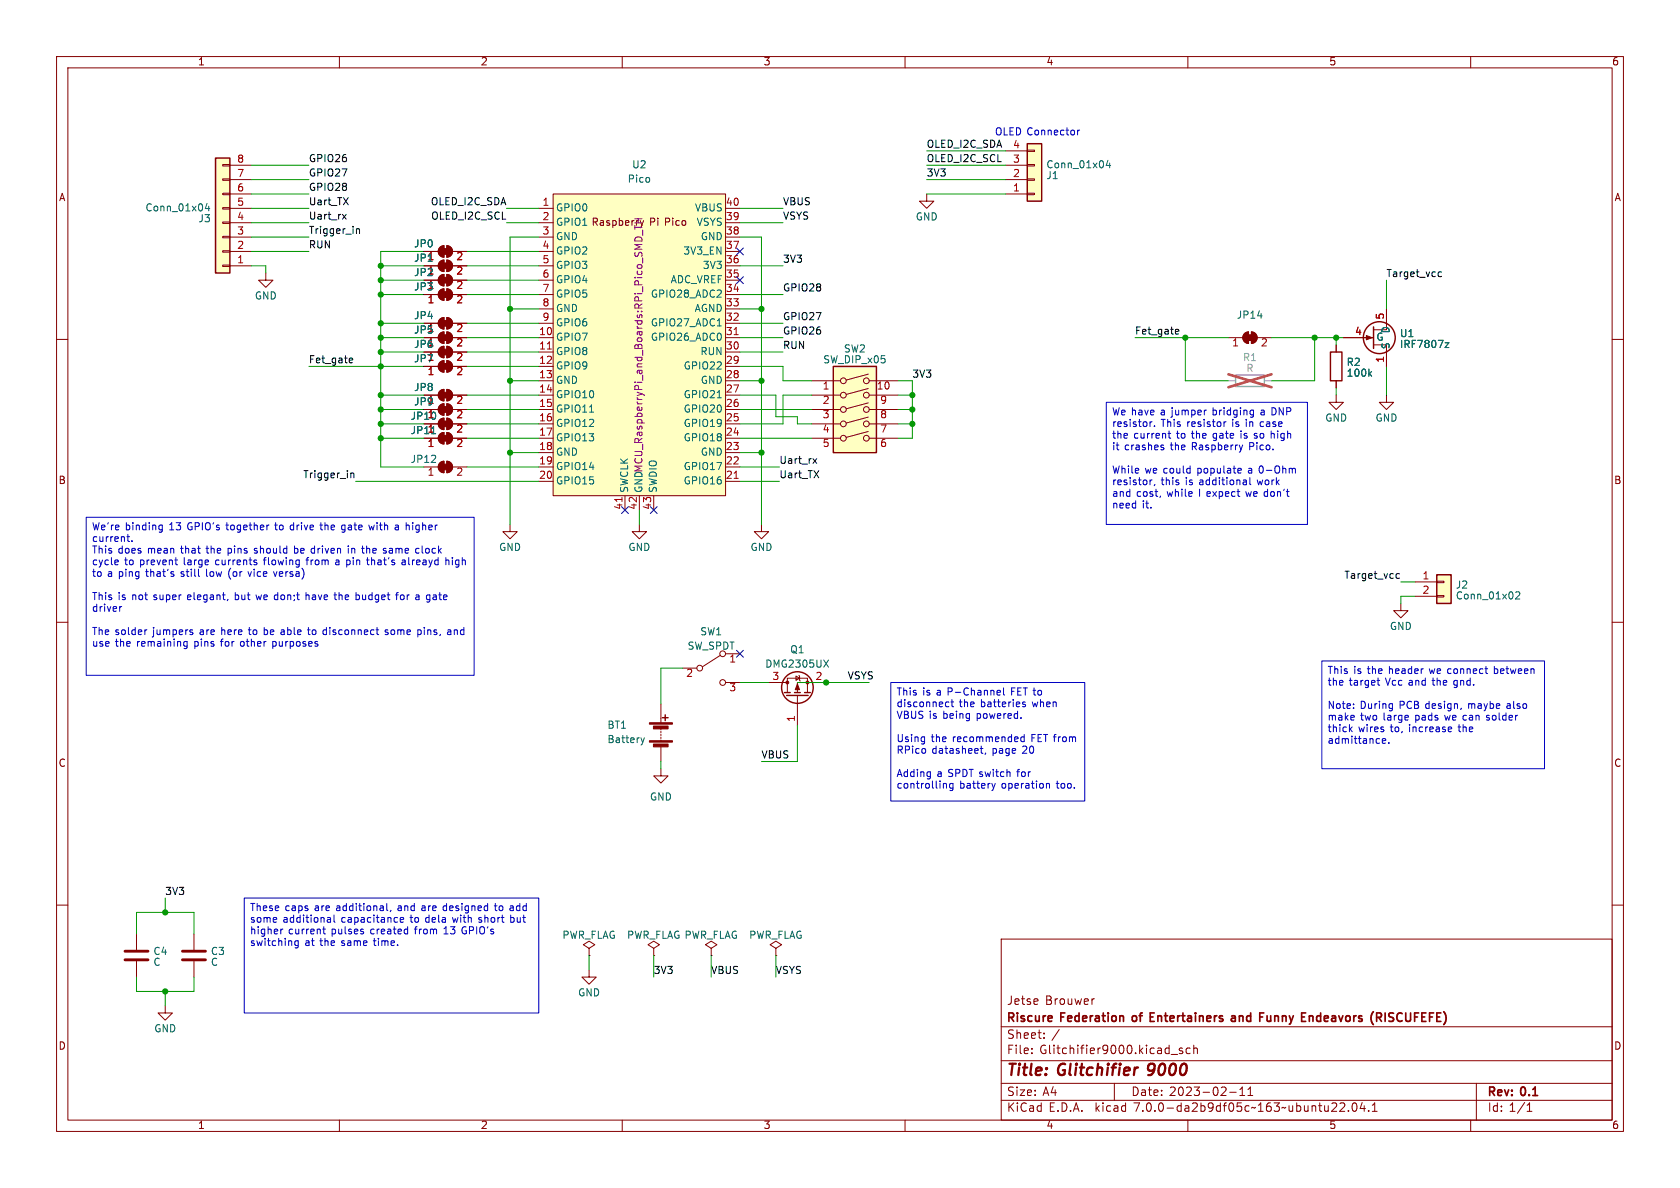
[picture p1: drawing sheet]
<svg xmlns="http://www.w3.org/2000/svg" width="297mm" height="210mm" viewBox="0 0 297 210" stroke-linecap="round" stroke-linejoin="round" font-family="sans-serif">
<g fill="none" stroke="#840000" stroke-width=".18">
<path d="M10 10h277v190h-277zM12 12h273v186h-273zM60 10v2M110 10v2M160 10v2M210 10v2M260 10v2M39.4 29.1h1.2v.2h-1.2zM39.4 31.6h1.2v.3h-1.2zM39.4 34.2h1.2v.2h-1.2zM39.4 36.7h1.2v.3h-1.2zM39.4 39.2h1.2v.3h-1.2z"/>
<path d="M40.6 39.4h3.8M40.6 36.8h3.8M40.6 34.3h3.8M40.6 31.8h3.8M40.6 29.2h3.8M95.2 39.4h2.6M95.2 36.8h2.6M97.8 34.3h30.5v53.3h-30.5zM113.2 39l.3 .8M113.5 39.8l-.3 .5M113.8 39l-.3 .8M128.3 39.4h2.5"/>
<path d="M128.3 36.8h2.5M163.8 34.3v1.3h1.3l-1.3 1.2-1.2-1.2h1.2M177.8 34.3h3.8M177.8 31.8h3.8M177.8 29.2h3.8M177.8 26.7h3.8M181.6 26.5h1.3v.3h-1.3zM181.6 29.1h1.3v.2h-1.3zM181.6 31.6h1.3v.3h-1.3zM181.6 34.2h1.3v.2h-1.3zM10 60h2M39.4 41.8h1.2v.2h-1.2z"/>
<path d="M39.4 44.3h1.2v.3h-1.2zM39.4 46.9h1.2v.2h-1.2zM40.6 47h3.8M40.6 44.5h3.8M40.6 41.9h3.8M47 48.3v1.2h1.3l-1.3 1.3-1.3-1.3h1.3M74.9 49.5h2.6M74.9 57.2h2.6M74.9 59.7h2.6M74.9 47h2.6M74.9 44.5h2.6M74.9 52.1h2.6"/>
<path d="M77.8 48.8l.7-.3v2a1.02 1.02 0 0 1-1-.6 1.02 1.02 0 0 1 .3-1.1zM77.8 56.4l.7-.3v2.1a1.02 1.02 0 0 1-1-.7 1.02 1.02 0 0 1 .3-1.1zM77.8 58.9l.7-.2v2a1.02 1.02 0 0 1-1-.6 1.02 1.02 0 0 1 .3-1.2zM77.8 43.7l.7-.3v2.1a1.02 1.02 0 0 1-1-.7 1.02 1.02 0 0 1 .3-1.1zM77.8 46.2l.7-.2v2a1.02 1.02 0 0 1-1-.6 1.02 1.02 0 0 1 .3-1.2zM77.8 51.3l.7-.2v2a1.02 1.02 0 0 1-1-.7 1.02 1.02 0 0 1 .3-1.1zM79 48.5a1.02 1.02 0 0 1 1 1 1.02 1.02 0 0 1-1 1zM79 56.1a1.02 1.02 0 0 1 1 1.1 1.02 1.02 0 0 1-1 1zM79 58.7a1.02 1.02 0 0 1 1 1 1.02 1.02 0 0 1-1 1zM79 43.4a1.02 1.02 0 0 1 1 1.1 1.02 1.02 0 0 1-1 1zM79 46a1.02 1.02 0 0 1 1 1 1.02 1.02 0 0 1-1 1zM79 51.1a1.02 1.02 0 0 1 1 1 1.02 1.02 0 0 1-1 1z"/>
<path d="M80 49.5h2.5M80 57.2h2.5M80 59.7h2.5M80 47h2.5M80 44.5h2.5M80 52.1h2.5M95.2 49.5h2.6M95.2 57.2h2.6M95.2 59.7h2.6M95.2 47h2.6M95.2 44.5h2.6M95.2 41.9h2.6"/>
<path d="M95.2 52.1h2.6M95.2 54.6h2.6M128.3 49.5h2.5M128.3 57.2h2.5M128.3 59.7h2.5M128.3 47h2.5M128.3 44.5h2.5M128.3 41.9h2.5M128.3 52.1h2.5M128.3 54.6h2.5M217.2 59.7h2.5M220 58.9l.7-.2v2a1.02 1.02 0 0 1-.9-.6 1.02 1.02 0 0 1 .2-1.2z"/>
<path d="M221.2 58.7a1.02 1.02 0 0 1 1 1 1.02 1.02 0 0 1-1 1zM222.2 59.7h2.6M237.5 59.7h5.3M245.1 54.6v3.7h-2.3M285 60h2M74.9 62.2h2.6M74.9 64.8h2.6M74.9 72.4h2.6M74.9 69.9h2.6M74.9 74.9h2.6M74.9 77.5h2.6M77.8 61.5l.7-.3v2a1.02 1.02 0 0 1-1-.6 1.02 1.02 0 0 1 .3-1.1z"/>
<path d="M77.8 64l.7-.2v2a1.02 1.02 0 0 1-1-.7 1.02 1.02 0 0 1 .3-1.1zM77.8 71.6l.7-.2v2a1.02 1.02 0 0 1-1-.6 1.02 1.02 0 0 1 .3-1.2zM77.8 76.7l.7-.2v2a1.02 1.02 0 0 1-1-.7 1.02 1.02 0 0 1 .3-1.1zM77.8 69.1l.7-.3v2.1a1.02 1.02 0 0 1-1-.7 1.02 1.02 0 0 1 .3-1.1zM77.8 74.2l.7-.3v2a1.02 1.02 0 0 1-1-.6 1.02 1.02 0 0 1 .3-1.1zM79 61.2a1.02 1.02 0 0 1 1 1 1.02 1.02 0 0 1-1 1zM79 63.8a1.02 1.02 0 0 1 1 1 1.02 1.02 0 0 1-1 1zM79 71.4a1.02 1.02 0 0 1 1 1 1.02 1.02 0 0 1-1 1zM79 76.5a1.02 1.02 0 0 1 1 1 1.02 1.02 0 0 1-1 1zM79 68.8a1.02 1.02 0 0 1 1 1.1 1.02 1.02 0 0 1-1 1zM79 73.9a1.02 1.02 0 0 1 1 1 1.02 1.02 0 0 1-1 1zM80 62.2h2.5"/>
<path d="M80 64.8h2.5M80 72.4h2.5M80 69.9h2.5M80 74.9h2.5M80 77.5h2.5M95.2 62.2h2.6M95.2 64.8h2.6M95.2 72.4h2.6M95.2 67.3h2.6M95.2 69.9h2.6M95.2 74.9h2.6M95.2 77.5h2.6"/>
<path d="M128.3 62.2h2.5M128.3 64.8h2.5M128.3 72.4h2.5M128.3 67.3h2.5M128.3 69.9h2.5M128.3 74.9h2.5M128.3 77.5h2.5M143.5 72.4h5.1M143.5 67.3h5.1M143.5 69.9h5.1M143.5 74.9h5.1M143.5 77.5h5.1"/>
<path d="M153.5 76.3l-3.9 1M153.5 73.7l-3.9 1.1M153.5 71.2l-3.9 1.1M153.5 68.7l-3.9 1M153.5 66.1l-3.9 1.1M153.7 72.4h5M153.7 67.3h5M153.7 69.9h5M153.7 74.9h5M153.7 77.5h5M236.2 69.9v1.2h1.3l-1.3 1.3-1.3-1.3h1.3M236.2 61v1.2"/>
<path d="M236.2 67.3v1.3M242.8 61h2.3v3.8M245.1 69.9v1.2h1.3l-1.3 1.3-1.3-1.3h1.3M74.9 82.6h2.6M77.8 81.8l.7-.3v2.1a1.02 1.02 0 0 1-1-.7 1.02 1.02 0 0 1 .3-1.1zM79 81.5a1.02 1.02 0 0 1 1 1.1 1.02 1.02 0 0 1-1 1zM80 82.6h2.5M90.2 92.7v1.3h1.2l-1.2 1.3-1.3-1.3h1.3M95.2 80h2.6M95.2 82.6h2.6M95.2 85.1h2.6M110.5 87.6v2.6"/>
<path d="M113 92.7v1.3h1.3l-1.3 1.3-1.2-1.3h1.2M113 87.6v2.6M115.6 87.6v2.6M128.3 80h2.5M128.3 82.6h2.5M128.3 85.1h2.5M134.6 92.7v1.3h1.3l-1.3 1.3-1.3-1.3h1.3M10 110h2M120.6 118.1h2.6M127.4 115.8l-3.2 2.1M128.3 115.6h2.5M140.7 119.5l.7 .4-.7 .4z"/>
<path d="M141.2 119.4l.2 .1v.8l.1 .1M247.6 106.7v1.3h1.3l-1.3 1.2-1.2-1.2h1.2M250.2 102.9h3.8M250.2 105.4h3.8M254 105.3h1.3v.2h-1.3zM254 102.7h1.3v.3h-1.3zM285 110h2M116.8 135.9v1.3h1.3l-1.3 1.2-1.2-1.2h1.2M116.8 124.5v3.3M116.8 128.8v.2M116.8 129.3v.2M116.8 129.8v.2"/>
<path d="M116.8 130.3v.3M116.8 130.8v.3M116.8 132.1v2.5M128.3 120.7h2.5M135.9 120.7h3.3M139.2 122.4v-2.5h3.5v2.5M141 122.9v5.4M146 120.7h-5v1.7M10 160h2M285 160h2M24.1 165.1v2.8M24.1 169.9v2.8"/>
<path d="M29.2 177.8v1.3h1.3l-1.3 1.2-1.3-1.2h1.3M34.3 165.1v2.8M34.3 169.9v2.8M104.1 171.5v1.2h1.3l-1.3 1.3-1.2-1.3h1.2M104.1 167.6l1.1-.6-1.1-.6-1 .6 1 .6v1.3M104.1 168.9h.1M115.6 167.6l1-.6-1-.6-1 .6 1 .6v1.3M115.6 168.9h.1M125.7 167.6l1-.6-1-.6-1 .6 1 .6v1.3M125.7 168.9h.1M137.2 167.6l1-.6-1-.6-1.1 .6 1.1 .6v1.3M137.2 168.9h.1"/>
<path d="M177 166h108v32h-108zM193.5 176.6h-.3M60 198v2M110 198v2M160 198v2M177 194.5h108M177 191.5h108M177 187.5h108M177 181.5h108M182.4 186.1v.2M182.4 185.3v.2M184.6 183.4v.2"/>
<path d="M184.6 182.6v.2M197 191.5v3M207 186.4h1.2M209 185.3h-.3l-.2 .2v.2l.5 .1v.4h-.5M210 198v2M210.4 185.3h-.4l-.3 .2v.5l.1 .2h.6M211 185.4l.3-.1h.3l.1 1M211 184.8v1.5M217.4 193.1h1.1M219.2 193.7h.8M219.2 192.6l.4-.4v1.5M220.6 193.7h.9"/>
<path d="M220.6 192.6l.4-.4v1.5M236.9 195.1l.6-.1 .2 .1v.3l-.9 1.1h.9M238.4 196.3v.2M239.2 195h.2a.81 .81 0 0 1 .6 .6 .81 .81 0 0 1-.3 .8l-.2 .1a.81 .81 0 0 1-.6-.7 .81 .81 0 0 1 .3-.8zM240.8 194.9l-.3 1.1h.9M241.2 195.5v1M242 196.3v.2M242.6 196.5h.9M242.6 195.4l.4-.4v1.5M260 198v2M261 191.5v6.5M270 196.5h.8"/>
<path d="M270 195.4l.4-.4v1.5"/>
<circle cx="149.1" cy="69.9" r=".51"/>
<circle cx="149.1" cy="72.4" r=".51"/>
<circle cx="149.1" cy="67.3" r=".51"/>
<circle cx="149.1" cy="77.5" r=".51"/>
<circle cx="149.1" cy="74.9" r=".51"/>
<circle cx="153.2" cy="77.5" r=".51"/>
<circle cx="153.2" cy="72.4" r=".51"/>
<circle cx="153.2" cy="74.9" r=".51"/>
<circle cx="153.2" cy="69.9" r=".51"/>
<circle cx="153.2" cy="67.3" r=".51"/>
<circle cx="123.7" cy="118.1" r=".51"/>
<circle cx="127.8" cy="115.6" r=".51"/>
<circle cx="127.8" cy="120.7" r=".51"/>
</g>
<path d="M203.3 179.8h.5M203.3 179.1h.8M217.7 179.6h.6l.1 1M218.4 179.9l-.5 .1a.29 .29 0 0 0-.2 .3 .29 .29 0 0 0 .2 .3l.5-.1M224 179.6l.1 .9M231.9 179.6h-.4M242.8 178.8l-.1 .1M243.4 179.1h.5l.3 .2-.1 .5h-.7M243.7 179.8l.5 .8M255.2 178.8l.1 .1M203.3 180.6h.8" fill="none" stroke="#840000" stroke-width=".3"/>
<g fill="#840000" stroke="#840000" stroke-width=".18">
<path d="M78.2 49h1v1h-1z"/>
<path d="M77.8 48.8l.7-.3v2a1.02 1.02 0 0 1-1-.6 1.02 1.02 0 0 1 .3-1.1z"/>
<path d="M79 48.5a1.02 1.02 0 0 1 1 1 1.02 1.02 0 0 1-1 1z"/>
<path d="M78.2 56.6h1v1.1h-1z"/>
<path d="M77.8 56.4l.7-.3v2.1a1.02 1.02 0 0 1-1-.7 1.02 1.02 0 0 1 .3-1.1z"/>
<path d="M79 56.1a1.02 1.02 0 0 1 1 1.1 1.02 1.02 0 0 1-1 1z"/>
<path d="M78.2 59.2h1v1h-1z"/>
<path d="M77.8 58.9l.7-.2v2a1.02 1.02 0 0 1-1-.6 1.02 1.02 0 0 1 .3-1.2z"/>
<path d="M79 58.7a1.02 1.02 0 0 1 1 1 1.02 1.02 0 0 1-1 1z"/>
<path d="M141 120.9l.4 1h-.8z"/>
<path d="M78.2 61.7h1v1h-1z"/>
<path d="M77.8 61.5l.7-.3v2a1.02 1.02 0 0 1-1-.6 1.02 1.02 0 0 1 .3-1.1z"/>
<path d="M79 61.2a1.02 1.02 0 0 1 1 1 1.02 1.02 0 0 1-1 1z"/>
<path d="M78.2 64.3h1v1h-1z"/>
<path d="M77.8 64l.7-.2v2a1.02 1.02 0 0 1-1-.7 1.02 1.02 0 0 1 .3-1.1z"/>
<path d="M79 63.8a1.02 1.02 0 0 1 1 1 1.02 1.02 0 0 1-1 1z"/>
<path d="M78.2 43.9h1v1.1h-1z"/>
<path d="M77.8 43.7l.7-.3v2.1a1.02 1.02 0 0 1-1-.7 1.02 1.02 0 0 1 .3-1.1z"/>
<path d="M79 43.4a1.02 1.02 0 0 1 1 1.1 1.02 1.02 0 0 1-1 1z"/>
<path d="M78.2 46.5h1v1h-1z"/>
<path d="M77.8 46.2l.7-.2v2a1.02 1.02 0 0 1-1-.6 1.02 1.02 0 0 1 .3-1.2z"/>
<path d="M79 46a1.02 1.02 0 0 1 1 1 1.02 1.02 0 0 1-1 1z"/>
<path d="M78.2 71.9h1v1h-1z"/>
<path d="M77.8 71.6l.7-.2v2a1.02 1.02 0 0 1-1-.6 1.02 1.02 0 0 1 .3-1.2z"/>
<path d="M79 71.4a1.02 1.02 0 0 1 1 1 1.02 1.02 0 0 1-1 1z"/>
<path d="M78.2 51.6h1v1h-1z"/>
<path d="M77.8 51.3l.7-.2v2a1.02 1.02 0 0 1-1-.7 1.02 1.02 0 0 1 .3-1.1z"/>
<path d="M79 51.1a1.02 1.02 0 0 1 1 1 1.02 1.02 0 0 1-1 1z"/>
<path d="M220.5 59.2h1v1h-1z"/>
<path d="M220 58.9l.7-.2v2a1.02 1.02 0 0 1-.9-.6 1.02 1.02 0 0 1 .2-1.2z"/>
<path d="M221.2 58.7a1.02 1.02 0 0 1 1 1 1.02 1.02 0 0 1-1 1z"/>
<path d="M241.6 59.3l1 .4-1 .4z"/>
<path d="M78.2 77h1v1h-1z"/>
<path d="M77.8 76.7l.7-.2v2a1.02 1.02 0 0 1-1-.7 1.02 1.02 0 0 1 .3-1.1z"/>
<path d="M79 76.5a1.02 1.02 0 0 1 1 1 1.02 1.02 0 0 1-1 1z"/>
<path d="M114.8 130.9h4.1v.3h-4.1z"/>
<path d="M114.8 127.8h4.1v.2h-4.1z"/>
<path d="M115.5 131.5h2.6v.5h-2.6z"/>
<path d="M115.5 128.3h2.6v.6h-2.6z"/>
<path d="M78.2 69.3h1v1.1h-1z"/>
<path d="M77.8 69.1l.7-.3v2.1a1.02 1.02 0 0 1-1-.7 1.02 1.02 0 0 1 .3-1.1z"/>
<path d="M79 68.8a1.02 1.02 0 0 1 1 1.1 1.02 1.02 0 0 1-1 1z"/>
<path d="M78.2 74.4h1v1h-1z"/>
<path d="M77.8 74.2l.7-.3v2a1.02 1.02 0 0 1-1-.6 1.02 1.02 0 0 1 .3-1.1z"/>
<path d="M79 73.9a1.02 1.02 0 0 1 1 1 1.02 1.02 0 0 1-1 1z"/>
<path d="M78.2 82h1v1.1h-1z"/>
<path d="M77.8 81.8l.7-.3v2.1a1.02 1.02 0 0 1-1-.7 1.02 1.02 0 0 1 .3-1.1z"/>
<path d="M79 81.5a1.02 1.02 0 0 1 1 1.1 1.02 1.02 0 0 1-1 1z"/>
<circle cx="142.7" cy="120.6" r=".25"/>
<circle cx="139.2" cy="120.6" r=".25"/>
</g>
<path d="M22.1 169.7h4.1M22.1 168.1h4.1M32.3 169.7h4M32.3 168.1h4" fill="none" stroke="#840000" stroke-width=".51"/>
<g fill="#ffffc2" stroke="#ffffc2" stroke-width=".18">
<path d="M38.1 27.9h2.5v20.4h-2.5z"/>
<path d="M254 101.6h2.5v5.1h-2.5z"/>
<path d="M147.3 64.8h7.6v15.2h-7.6z"/>
<path d="M97.8 34.3h30.5v53.3h-30.5z"/>
<path d="M181.6 25.4h2.5v10.2h-2.5z"/>
</g>
<g fill="none" stroke="#840000" stroke-width=".25">
<path d="M38.1 27.9h2.5v20.4h-2.5zM181.6 25.4h2.5v10.2h-2.5zM242.8 57.8v3.8M147.3 64.8h7.6v15.2h-7.6zM235.2 62.2h2v5.1h-2zM254 101.6h2.5v5.1h-2.5zM117.1 126.9h1M117.6 126.4v1M138.7 122.4h1M139.1 122.9h3.8M140.5 122.4h1M142.2 122.4h1.1"/>
<circle cx="243.8" cy="59.7" r="2.82"/>
<circle cx="141" cy="121.5" r="2.79"/>
</g>
<g fill="none" stroke="#006464" stroke-width=".18">
<path d="M36.6 36l-.3 .9h.8M36.9 36.4v.9M195.9 28.3l-.3 .9h.8M196.2 28.8v.9M126.8 57.6h.7M76.3 76.7h.7M126.8 70.3h.7M242.1 66l.4 .5M242.5 65.7l-.5 .5M255.5 60.6h.6l-.6 .8h.6M145.6 116.7l.9 1.2M146.5 116.7l-.9 1.2"/>
<path d="M268 104.7l.4-.1 .3 .4-.8 .9h.8M113.3 130.4l.3 .9M113.6 131.3l-.1 .3M113.9 130.4l-.3 .9"/>
</g>
<path d="M218.4 66.3h5.1v2h-5.1z" fill="none" stroke="#a1a1a1" stroke-width=".25"/>
<path d="M217.2 67.3h1.2M223.5 67.3h1.3" fill="none" stroke="#a1a1a1" stroke-width=".18"/>
<path d="M217.2 66.2l7.6 2.3M224.8 66.2l-7.6 2.3" fill="none" stroke="#eb3a3d" stroke-width=".46"/>
<path d="M129.8 59.2h.7M96.8 61.7h.7M110 87.9v.8M129.8 84.6h.7" fill="none" stroke="#a90000" stroke-width=".18"/>
<path d="M112.2 39.4h1.3M112.2 38.7h1.3M112.2 40.2h1.3M113.6 40.7v.9" fill="none" stroke="#840084" stroke-width=".18"/>
<g fill="none" stroke="#0f0f0f" stroke-width=".18">
<path d="M60.5 37.9l.7 .8M61.2 37.9l-.7 .8M63 40.6l.2-.2 .3 .1 .1 .8M208 58.2l.3 .1 .1 .2-.6 .1M208.3 59l-.3 .1M254.4 48.8h.4M254.4 48.1h.4M61.9 63.3l.4 .1 .1 .2-.7 .1M62.3 64.1h-.4M62 83.6v.9M62 83.7l.2-.1 .3 .1 .1 .8M143.7 81.1l.7 .8"/>
<path d="M144.4 81.1l-.7 .8M246.9 102.1l.1 .1h.4M247.4 101.5l-.4-.1-.1 .1"/>
</g>
<g fill="none" stroke="#0000c2" stroke-width=".18">
<path d="M190.5 23v.9M190.9 23l-.4 .2M195.6 71.1h35.5v21.6h-35.5zM203.7 74.6l-.4 .2M204.1 75.3v.1M205.4 79.1l.3 .1 .1 .1-.2 .2h-.3M205.4 78.7h.3M206.5 76.6h.5M206.7 76.2v1.1l.3 .2M216.4 74.6v.8M216.4 74.7v.1M219.7 78.7l-.3 .8"/>
<path d="M221.5 72.5l.1 .1M221.6 72.5v1l-.1 .2M221.6 73.3h-.1M15.2 91.4h68.6v28h-68.6zM20.7 99l.2 .3-.6 .1M20.9 99.8h-.2M22.7 95.7h.2M23.3 95.6v.1M28.3 92.8l.4 .1M28.7 92.8v1l-.1 .2-.3 .1M28.7 93.6l-.4 .1M30.9 99h.5"/>
<path d="M31.3 99.8h.1M45.2 99.4l.2 .2-.2 .2M45.2 99l.2 .1M47.5 92.8l-.2 .1M52.1 96.5v1.3M52.1 97.7l.1 .1M52.2 96.9l-.1 .1M54.1 99h.5M56.5 92.8h.5M59.5 99l-.1 .1M59.5 99.4l-.2 .1 .2 .3M60.5 94l.3 .1"/>
<path d="M60.6 92.8l-.2 .3v.3l.2 .3M61.6 96.5v.1M61.6 96.9v.9M63.9 96.9h.5M64.3 97.8h.1M64.8 99h.5M65 98.6v1.1l.3 .1M65.2 92.8l.2 .9 .3-.6M67.9 96.9l.3 .1M67.9 97.4h.3l.1 .2-.2 .2h-.2M69.9 92.9h.5M70.3 93.2h-.3l-.2 .2 .1 .2 .4 .1"/>
<path d="M71.1 99.1h.5M71.5 99.4h-.3l-.2 .1 .1 .3h.4M73.7 96.9l.4 .1M74.1 97.7l-.4 .1M78.8 99.1l.2-.1 .3 .1 .1 .7M78.8 98.6v1.2M203.7 84.8l-.4 .3M204.2 85.6l-.2 .3M205.2 87.7l-.1 .2M219 82.8h.4v.3l-.6 .1M219.4 83.6h-.4M220.2 84.8l.2 .2v.7"/>
<path d="M220.4 85.6l-.2 .1M220.4 85.1l-.2 .1M221 84.4v1.1l.1 .2M228.8 82.8l.2 .2v.6M21.5 107.2l-.2 .1M26 111.3l-.3 .1M30.7 101.5v.3M32.5 114.1l.2 .1h.4M33.1 113.4v1l-.3 .3-.3-.1M33.9 111.8l.2 .1-.2 .3M33.9 111.3l.1 .1M40.3 105.9l-.1 .3"/>
<path d="M43.8 101l.3 .9M48.4 101l.3 .9M54.1 104.7v1.3M54.3 111.3h.5M54.5 105.2l-.4 .1M54.5 110.9v1.1l.2 .2M57.2 112.1l.4 .1M57.6 111.3l-.4 .1M59 105.2h.5M59.2 104.7v1.1l.3 .2M63.1 105.2h.3M63.4 105.9l-.3 .1"/>
<path d="M68.1 112.1h.5M68.6 111.4l-.3-.1-.2 .2v.2l.5 .1M69.9 105.2h.5M70.4 104.7l-.3 .2v1.1M73.7 105.2h.2l.2 .1v.7M73.9 111.4l.3-.1 .3 .3M74.1 105.9l-.4 .1M74.1 105.5h-.4M74.5 111.9l-.3 .3-.3-.1M79.1 112l.2 .2 .4-.1M79.2 111.4h.4l.1 .8M79.7 111.6l-.4 .1-.2 .2"/>
<path d="M233.7 116.8h39.3v19.1h-39.3zM157.5 120.7h34.3v20.9h-34.3zM167 138.5l.3 .2v.6M167.4 124.1h.3M167.7 124.9h-.3M168.1 124.1h.5M168.3 123.7v1.1l.3 .1M168.5 138.5h-.4l-.2 .2 .1 .6h.5M168.5 138.5v1l-.3 .3-.3-.1M173.3 132.3h.5M173.5 133l.3 .2M174.3 133.1l-.2 .2"/>
<path d="M175.9 138.5l-.3 .8M176.4 122l.4 .1 .1 .2-.6 .2M176.8 122.8l-.4 .1M177.4 121.6v1.1l.2 .2M180.8 124.3l.5 .4-.2 .2h-.3M181.1 129.8v1.3M181.1 130.3h-.4l-.2 .2 .1 .5h.5M181.2 124.1h-.3l-.1 .2M185 138.6l.2-.1h.3v.8M238.7 128.9l.4 .5M239.1 128.5l-.5 .5M243.4 120.3h.5"/>
<path d="M243.6 120.9l.3 .2M244.4 131l.6-.1-.1-.3h-.3l-.2 .1v.6h.5M245.5 131.3v.1M256.5 128.5l.1 .3-.6 .1M256.6 129.3l-.1 .1M43.2 158.8h52v20.3h-52zM68.4 159.7v1.1l.2 .2M50 164.2l-.3 .2M52.7 166.3v1l-.2 .3-.3-.1M52.7 166.4l-.3-.1-.3 .2 .1 .6h.5M57.1 164.2h.4M57.2 163.8v1.1l.3 .2"/>
<path d="M58 162.2h.3l.1 .2v.6M58.4 163h-.4M58.4 162.5h-.4M59 161.8v1.1l.2 .1M69.1 160.9l-.1 .3M70.8 162.6l.6-.1-.1-.3h-.4l-.1 .2v.6h.5M87.4 160.1h.5M90.1 160.8l.2 .2h.3M90.3 161.8v1.2M90.3 163h.1M90.4 162.2h-.1M90.6 160.1l-.4 .1"/>
<path d="M90.6 160.5h-.3l-.2 .2"/>
</g>
<g fill="none" stroke="#009600" stroke-width=".18">
<path d="M44.4 36.8h10.2M44.4 39.4h10.2M44.4 31.8h10.2M44.4 29.2h10.2M44.4 34.3h10.2M89.5 36.8h5.7M89.5 39.4h5.7M130.8 36.8h7.6M130.8 39.4h7.6M163.8 31.8h14M163.8 29.2h14M163.8 34.3h14"/>
<path d="M163.8 26.7h14M44.4 41.9h10.2M44.4 44.5h10.2M44.4 47h2.6v1.3M67.3 52.1h7.6M67.3 59.7h7.6M67.3 49.5h7.6M67.3 57.2h7.6M67.3 47h7.6M74.9 44.5h-7.6v38.1h7.6M82.5 44.5h12.7M82.5 52.1h12.7"/>
<path d="M82.5 59.7h12.7M82.5 49.5h12.7M82.5 57.2h12.7M82.5 47h12.7M90.2 54.6h5M95.2 41.9h-5v50.8M130.8 41.9h3.8v50.8M130.8 52.1h7.6M130.8 59.7h7.6M130.8 57.2h7.6M130.8 47h7.6M130.8 54.6h3.8"/>
<path d="M200.7 59.7h16.5M209.5 59.7v7.6h7.7M224.8 59.7h12.7M232.4 59.7v7.6h-7.6M236.2 59.7v1.3M245.1 49.5v5.1M54.6 64.8h20.3M67.3 69.9h7.6M67.3 72.4h7.6M67.3 74.9h7.6M67.3 77.5h7.6M67.3 62.2h7.6"/>
<path d="M82.5 69.9h12.7M82.5 64.8h12.7M82.5 72.4h12.7M82.5 74.9h12.7M82.5 77.5h12.7M82.5 62.2h12.7M90.2 67.3h5M130.8 69.9h6.4v3.8h3.8v1.2h2.5M130.8 64.8h7.6v2.5h5.1M130.8 67.3h3.8M130.8 72.4h12.7M130.8 77.5h12.7"/>
<path d="M130.8 62.2h7.6M143.5 69.9h-5.1v5h-7.6M158.7 69.9h2.6M158.7 67.3h2.6v10.2h-2.6M158.7 72.4h2.6M158.7 74.9h2.6M236.2 68.6v1.3M245.1 64.8v5.1M62.9 85.1h32.3M82.5 82.6h12.7M90.2 80h5M113 90.2v2.5"/>
<path d="M130.8 82.6h7M130.8 85.1h7M130.8 80h3.8M120.6 118.1h-3.8v6.4M247.6 102.9h2.6M250.2 105.4h-2.6v1.3M116.8 134.6v1.3M130.8 120.7h5.1M141 120.7h12.7M141 128.3v6.3h-6.4M29.2 158.8v2.5M24.1 165.1v-3.8h10.2v3.8"/>
<path d="M24.1 172.7v2.6h10.2v-2.6M29.2 175.3v2.5M104.1 168.9v2.6M115.6 168.9v3.8M125.7 168.9v3.8M137.2 168.9v3.8"/>
</g>
<path d="M130.2 43.8l1.2 1.3M130.2 48.9l1.2 1.2M131.4 43.8l-1.2 1.3M131.4 48.9l-1.2 1.2M109.9 89.6l1.2 1.2M111.1 89.6l-1.2 1.2M115 89.6l1.2 1.2M116.2 89.6l-1.2 1.2M130.2 115l1.2 1.2M131.4 115l-1.2 1.2" fill="none" stroke="#000084" stroke-width=".18"/>
<g fill="#009600" stroke="#009600" stroke-width=".18">
<circle cx="209.5" cy="59.7" r=".46"/>
<circle cx="161.3" cy="69.9" r=".46"/>
<circle cx="67.3" cy="49.5" r=".46"/>
<circle cx="67.3" cy="47" r=".46"/>
<circle cx="67.3" cy="59.7" r=".46"/>
<circle cx="67.3" cy="57.2" r=".46"/>
<circle cx="67.3" cy="62.2" r=".46"/>
<circle cx="67.3" cy="52.1" r=".46"/>
<circle cx="134.6" cy="54.6" r=".46"/>
<circle cx="161.3" cy="72.4" r=".46"/>
<circle cx="134.6" cy="67.3" r=".46"/>
<circle cx="67.3" cy="69.9" r=".46"/>
<circle cx="67.3" cy="64.8" r=".46"/>
<circle cx="67.3" cy="74.9" r=".46"/>
<circle cx="67.3" cy="77.5" r=".46"/>
<circle cx="67.3" cy="72.4" r=".46"/>
<circle cx="29.2" cy="175.3" r=".46"/>
<circle cx="29.2" cy="161.3" r=".46"/>
<circle cx="90.2" cy="54.6" r=".46"/>
<circle cx="161.3" cy="74.9" r=".46"/>
<circle cx="236.2" cy="59.7" r=".46"/>
<circle cx="232.4" cy="59.7" r=".46"/>
<circle cx="134.6" cy="80" r=".46"/>
<circle cx="146" cy="120.7" r=".46"/>
<circle cx="90.2" cy="67.3" r=".46"/>
<circle cx="90.2" cy="80" r=".46"/>
</g>
<g font-size="2.8" fill="#840000">
<text x="178" y="190.8">Title:</text>
<text x="187.1" y="190.8">Glitchifier</text>
<text x="203.6" y="190.8">9000</text>
</g>
<g font-size="2.1" fill="#840000">
<text x="178" y="177.9">Jetse</text>
<text x="184.8" y="177.9">Brouwer</text>
<text x="178" y="183.9">Sheet:</text>
<text x="178" y="181.1">Riscure</text>
<text x="185.9" y="183.9">/</text>
<text x="187.6" y="181.1">Federation</text>
<text x="200.8" y="181.1">of</text>
<text x="204.3" y="181.1">Entertainers</text>
<text x="219.2" y="181.1">and</text>
<text x="224.6" y="181.1">Funny</text>
<text x="232.5" y="181.1">Endeavors</text>
<text x="245.2" y="181.1">(RISCUFEFE)</text>
<text x="178" y="186.6">File:</text>
<text x="183.8" y="186.6">Glitchifier9000.kicad_sch</text>
<text x="178" y="196.8">KiCad</text>
<text x="178" y="194">Size:</text>
<text x="184.3" y="194">A4</text>
<text x="185.4" y="196.8">E.D.A.</text>
<text x="193.7" y="196.8">kicad</text>
<text x="200" y="194">Date:</text>
<text x="200.6" y="196.8">7.0.0-da2b9df05c~163~ubuntu22.04.1</text>
<text x="206.7" y="194">2023-02-11</text>
<text x="263" y="194.2">Rev:</text>
<text x="263" y="196.8">Id: 1/1</text>
<text x="269" y="194.2">0.1</text>
</g>
<g font-size="1.8" fill="#840000">
<text x="35" y="11.8">1</text>
<text x="85" y="11.8">2</text>
<text x="135" y="11.8">3</text>
<text x="185" y="11.8">4</text>
<text x="235" y="11.8">5</text>
<text x="285" y="11.8">6</text>
<text x="10.4" y="35.8">A</text>
<text x="285.4" y="35.8">A</text>
<text x="114.8" y="40.2">Pi Pico</text>
<text x="10.3" y="85.8">B</text>
<text x="285.3" y="85.8">B</text>
<text x="10.3" y="135.8">C</text>
<text x="285.3" y="135.8">C</text>
<text x="10.3" y="185.8">D</text>
<text x="285.3" y="185.8">D</text>
<text x="35" y="199.8">1</text>
<text x="85" y="199.8">2</text>
<text x="135" y="199.8">3</text>
<text x="185" y="199.8">4</text>
<text x="235" y="199.8">5</text>
<text x="285" y="199.8">6</text>
</g>
<g font-size="1.8" fill="#a90000">
<text x="41.9" y="29">8</text>
<text x="179" y="29">3</text>
<text x="179" y="26.4">4</text>
<text x="41.9" y="34">6</text>
<text x="41.9" y="31.5">7</text>
<text x="179" y="34">1</text>
<text x="179" y="31.5">2</text>
<text x="41.9" y="41.7">3</text>
<text x="41.9" y="39.1">4</text>
<text x="41.9" y="36.6">5</text>
<text x="95.9" y="36.6">1</text>
<text x="95.9" y="39.1">2</text>
<text x="95.9" y="41.7">3</text>
<text x="128.3" y="41.7">38</text>
<text x="128.3" y="39.1">39</text>
<text x="128.3" y="36.6">40</text>
<text x="41.9" y="46.7">1</text>
<text x="41.9" y="44.2">2</text>
<text x="80.6" y="46.4">2</text>
<text x="95.9" y="44.2">4</text>
<text x="95.9" y="46.7">5</text>
<text x="128.3" y="46.7">36</text>
<text x="128.3" y="44.2">37</text>
<text x="75.5" y="54">1</text>
<text x="80.6" y="51.4">2</text>
<text x="80.6" y="48.9">2</text>
<text x="80.6" y="54">2</text>
<text x="95.9" y="49.3">6</text>
<text x="95.9" y="51.8">7</text>
<text x="128.3" y="51.8">34</text>
<text x="128.3" y="49.3">35</text>
<text x="80.6" y="59.1">2</text>
<text x="95.2" y="59.4">10</text>
<text x="95.9" y="54.4">8</text>
<text x="95.9" y="56.9">9</text>
<text x="128.3" y="59.4">31</text>
<text x="128.3" y="56.9">32</text>
<text x="128.3" y="54.4">33</text>
<text x="239.5" y="59.4">4</text>
<text x="244.9" y="56.5" transform="rotate(-90 244.9 56.5)">5</text>
<text x="80.6" y="61.6">2</text>
<text x="80.6" y="64.1">2</text>
<text x="95.2" y="62">11</text>
<text x="95.2" y="64.5">12</text>
<text x="128.3" y="64.5">29</text>
<text x="128.3" y="62">30</text>
<text x="217.8" y="61.6">1</text>
<text x="222.9" y="61.6">2</text>
<text x="244.9" y="64.2" transform="rotate(-90 244.9 64.2)">1</text>
<text x="75.5" y="66.7">1</text>
<text x="80.6" y="66.7">2</text>
<text x="80.6" y="71.8">2</text>
<text x="95.2" y="67.1">13</text>
<text x="95.2" y="69.6">14</text>
<text x="128.3" y="69.6">27</text>
<text x="128.3" y="67.1">28</text>
<text x="145.4" y="69.2">1</text>
<text x="145.4" y="71.8">2</text>
<text x="154.9" y="69.2">10</text>
<text x="155.5" y="71.8">9</text>
<text x="75.5" y="74.3">1</text>
<text x="80.6" y="74.3">2</text>
<text x="80.6" y="76.8">2</text>
<text x="95.2" y="72.1">15</text>
<text x="95.2" y="74.7">16</text>
<text x="95.2" y="77.2">17</text>
<text x="128.3" y="77.2">24</text>
<text x="128.3" y="74.7">25</text>
<text x="128.3" y="72.1">26</text>
<text x="145.4" y="74.3">3</text>
<text x="145.4" y="76.8">4</text>
<text x="155.5" y="76.8">7</text>
<text x="155.5" y="74.3">8</text>
<text x="75.5" y="79.4">1</text>
<text x="80.6" y="79.4">2</text>
<text x="95.2" y="79.8">18</text>
<text x="95.2" y="82.3">19</text>
<text x="128.3" y="82.3">22</text>
<text x="128.3" y="79.8">23</text>
<text x="145.4" y="79.4">5</text>
<text x="155.5" y="79.4">6</text>
<text x="75.5" y="84.5">1</text>
<text x="80.6" y="84.5">2</text>
<text x="95.2" y="84.8">20</text>
<text x="128.3" y="84.8">21</text>
<text x="110.2" y="90.2" transform="rotate(-90 110.2 90.2)">41</text>
<text x="112.8" y="90.2" transform="rotate(-90 112.8 90.2)">42</text>
<text x="115.3" y="90.2" transform="rotate(-90 115.3 90.2)">43</text>
<text x="251.4" y="102.6">1</text>
<text x="251.4" y="105.2">2</text>
<text x="128.9" y="117.5">1</text>
<text x="121.3" y="120">2</text>
<text x="128.9" y="122.6">3</text>
<text x="136.5" y="120.4">3</text>
<text x="144.1" y="120.4">2</text>
<text x="140.7" y="127.7" transform="rotate(-90 140.7 127.7)">1</text>
</g>
<g font-size="1.8" fill="#0f0f0f">
<text x="54.6" y="28.9">GPIO26</text>
<text x="163.8" y="28.9">OLED_I2C_SCL</text>
<text x="163.8" y="26.3">OLED_I2C_SDA</text>
<text x="54.6" y="31.4">GPIO27</text>
<text x="54.6" y="33.9">GPIO28</text>
<text x="163.8" y="31.4">3V3</text>
<text x="54.6" y="39">Uart_rx</text>
<text x="54.6" y="41.6">Trigger_in</text>
<text x="54.6" y="36.5">Uart_TX</text>
<text x="76" y="36.5">OLED_I2C_SDA</text>
<text x="76.1" y="39">OLED_I2C_SCL</text>
<text x="138.4" y="39">VSYS</text>
<text x="138.4" y="36.5">VBUS</text>
<text x="54.6" y="44.1">RUN</text>
<text x="138.4" y="46.6">3V3</text>
<text x="138.4" y="51.7">GPIO28</text>
<text x="245.1" y="49.2">Target_vcc</text>
<text x="138.4" y="56.8">GPIO27</text>
<text x="138.4" y="59.3">GPIO26</text>
<text x="200.7" y="59.3">Fet_gate</text>
<text x="54.6" y="64.4">Fet_gate</text>
<text x="138.4" y="61.9">RUN</text>
<text x="161.3" y="67">3V3</text>
<text x="137.8" y="82.2">Uart_rx</text>
<text x="53.5" y="84.7">Trigger_in</text>
<text x="137.8" y="84.7">Uart_TX</text>
<text x="237.5" y="102.5">Target_vcc</text>
<text x="149.9" y="120.3">VSYS</text>
<text x="134.6" y="134.3">VBUS</text>
<text x="29.2" y="158.4">3V3</text>
<text x="115.6" y="172.4">3V3</text>
<text x="125.7" y="172.4">VBUS</text>
<text x="137.2" y="172.4">VSYS</text>
</g>
<g font-size="1.8" fill="#0000c2">
<text x="175.9" y="24.1">OLED Connector</text>
<text x="196.6" y="73.8">We have</text>
<text x="196.6" y="75.8">resistor.</text>
<text x="196.6" y="77.9">the</text>
<text x="200.4" y="77.9">current</text>
<text x="205.3" y="73.8">a jumper</text>
<text x="205.3" y="75.8">This</text>
<text x="208.1" y="77.9">to</text>
<text x="209.9" y="75.8">resistor</text>
<text x="210.9" y="77.9">the</text>
<text x="214.7" y="73.8">bridging</text>
<text x="214.7" y="77.9">gate</text>
<text x="218" y="75.8">is</text>
<text x="219.7" y="77.9">is</text>
<text x="220.5" y="75.8">in</text>
<text x="222.2" y="77.9">so high</text>
<text x="223.2" y="75.8">case</text>
<text x="223.3" y="73.8">a DNP</text>
<text x="196.6" y="80">it</text>
<text x="198.8" y="80">crashes</text>
<text x="207" y="80">the</text>
<text x="210.9" y="80">Raspberry</text>
<text x="221.1" y="80">Pico.</text>
<text x="196.6" y="84.1">While</text>
<text x="196.6" y="86.1">resistor,</text>
<text x="196.6" y="88.2">and</text>
<text x="200.9" y="88.2">cost,</text>
<text x="202.4" y="84.1">we could</text>
<text x="205.3" y="86.1">this</text>
<text x="206.4" y="88.2">while</text>
<text x="209.7" y="86.1">is</text>
<text x="211.8" y="84.1">populate</text>
<text x="212.1" y="88.2">I expect</text>
<text x="212.2" y="86.1">additional</text>
<text x="220.7" y="88.2">we don't</text>
<text x="221" y="84.1">a 0-Ohm</text>
<text x="222.6" y="86.1">work</text>
<text x="16.3" y="94.1">We're</text>
<text x="22.2" y="94.1">binding</text>
<text x="30" y="94.1">13</text>
<text x="33.3" y="94.1">GPIO's</text>
<text x="40.3" y="94.1">together</text>
<text x="49.1" y="94.1">to</text>
<text x="51.8" y="94.1">drive</text>
<text x="57.3" y="94.1">the</text>
<text x="61.2" y="94.1">gate</text>
<text x="66.2" y="94.1">with</text>
<text x="70.9" y="94.1">a higher</text>
<text x="196.6" y="90.2">need</text>
<text x="202" y="90.2">it.</text>
<text x="16.3" y="96.2">current.</text>
<text x="16.3" y="98.2">This</text>
<text x="16.3" y="100.3">cycle</text>
<text x="20.9" y="98.2">does</text>
<text x="22" y="100.3">to</text>
<text x="24.8" y="100.3">prevent</text>
<text x="26.2" y="98.2">mean</text>
<text x="32.2" y="98.2">that</text>
<text x="32.7" y="100.3">large</text>
<text x="36.8" y="98.2">the</text>
<text x="38.4" y="100.3">currents</text>
<text x="40.7" y="98.2">pins</text>
<text x="45.5" y="98.2">should</text>
<text x="47.1" y="100.3">flowing</text>
<text x="52.7" y="98.2">be driven</text>
<text x="54.7" y="100.3">from</text>
<text x="60" y="100.3">a pin</text>
<text x="62.4" y="98.2">in</text>
<text x="65.1" y="98.2">the</text>
<text x="65.8" y="100.3">that's</text>
<text x="68.9" y="98.2">same</text>
<text x="72.1" y="100.3">alreayd</text>
<text x="74.8" y="98.2">clock</text>
<text x="79.9" y="100.3">high</text>
<text x="16.3" y="102.3">to</text>
<text x="16.3" y="106.5">This</text>
<text x="19" y="102.3">a ping</text>
<text x="20.9" y="106.5">is</text>
<text x="23.4" y="106.5">not</text>
<text x="26" y="102.3">that's</text>
<text x="27.3" y="106.5">super</text>
<text x="32.3" y="102.3">still</text>
<text x="33.4" y="106.5">elegant,</text>
<text x="36.8" y="102.3">low</text>
<text x="40.9" y="102.3">(or</text>
<text x="41.9" y="106.5">but</text>
<text x="44.6" y="102.3">vice</text>
<text x="45.8" y="106.5">we don;t</text>
<text x="49.2" y="102.3">versa)</text>
<text x="54.8" y="106.5">have</text>
<text x="60.1" y="106.5">the</text>
<text x="63.9" y="106.5">budget</text>
<text x="71.2" y="106.5">for</text>
<text x="74.8" y="106.5">a gate</text>
<text x="16.3" y="108.5">driver</text>
<text x="16.3" y="112.6">The solder</text>
<text x="27.1" y="112.6">jumpers</text>
<text x="35.5" y="112.6">are</text>
<text x="39.4" y="112.6">here</text>
<text x="44.4" y="112.6">to</text>
<text x="47.2" y="112.6">be able</text>
<text x="55.2" y="112.6">to</text>
<text x="58" y="112.6">disconnect</text>
<text x="69.1" y="112.6">some</text>
<text x="75" y="112.6">pins,</text>
<text x="80.4" y="112.6">and</text>
<text x="16.3" y="114.7">use</text>
<text x="20.4" y="114.7">the</text>
<text x="24.3" y="114.7">remaining</text>
<text x="34.5" y="114.7">pins</text>
<text x="39.3" y="114.7">for</text>
<text x="42.9" y="114.7">other</text>
<text x="48.7" y="114.7">purposes</text>
<text x="234.7" y="119.5">This</text>
<text x="239.3" y="119.5">is</text>
<text x="241.9" y="119.5">the</text>
<text x="245.7" y="119.5">header</text>
<text x="253" y="119.5">we connect</text>
<text x="264.6" y="119.5">between</text>
<text x="158.5" y="123.3">This</text>
<text x="158.5" y="125.4">disconnect</text>
<text x="163.1" y="123.3">is</text>
<text x="165.7" y="123.3">a P-Channel</text>
<text x="169.6" y="125.4">the</text>
<text x="173.5" y="125.4">batteries</text>
<text x="179" y="123.3">FET to</text>
<text x="182.7" y="125.4">when</text>
<text x="234.7" y="121.6">the</text>
<text x="234.7" y="125.7">Note:</text>
<text x="238.5" y="121.6">target</text>
<text x="240.5" y="125.7">During</text>
<text x="245.1" y="121.6">Vcc and</text>
<text x="247.5" y="125.7">PCB design,</text>
<text x="253.6" y="121.6">the</text>
<text x="257.4" y="121.6">gnd.</text>
<text x="259.8" y="125.7">maybe</text>
<text x="266.8" y="125.7">also</text>
<text x="158.5" y="127.4">VBUS is</text>
<text x="158.5" y="131.5">Using</text>
<text x="164.6" y="131.5">the</text>
<text x="166.8" y="127.4">being</text>
<text x="168.5" y="131.5">recommended</text>
<text x="172.8" y="127.4">powered.</text>
<text x="182.5" y="131.5">FET from</text>
<text x="234.7" y="127.7">make</text>
<text x="234.7" y="129.8">thick</text>
<text x="234.7" y="131.9">admittance.</text>
<text x="240.2" y="129.8">wires</text>
<text x="240.5" y="127.7">two</text>
<text x="244.6" y="127.7">large</text>
<text x="245.9" y="129.8">to,</text>
<text x="249.3" y="129.8">increase</text>
<text x="250.4" y="127.7">pads</text>
<text x="255.7" y="127.7">we can</text>
<text x="258.1" y="129.8">the</text>
<text x="263.3" y="127.7">solder</text>
<text x="158.5" y="133.6">RPico</text>
<text x="158.5" y="137.7">Adding</text>
<text x="164.8" y="133.6">datasheet,</text>
<text x="165.7" y="137.7">a SPDT switch</text>
<text x="175.5" y="133.6">page</text>
<text x="180.1" y="137.7">for</text>
<text x="180.9" y="133.6">20</text>
<text x="158.5" y="139.8">controlling</text>
<text x="169.7" y="139.8">battery</text>
<text x="177.1" y="139.8">operation</text>
<text x="187" y="139.8">too.</text>
<text x="44.2" y="161.4">These</text>
<text x="50.4" y="161.4">caps</text>
<text x="55.7" y="161.4">are</text>
<text x="59.6" y="161.4">additional,</text>
<text x="70.6" y="161.4">and</text>
<text x="74.9" y="161.4">are</text>
<text x="78.9" y="161.4">designed</text>
<text x="88.2" y="161.4">to</text>
<text x="90.9" y="161.4">add</text>
<text x="44.2" y="163.5">some</text>
<text x="44.2" y="165.5">higher</text>
<text x="44.2" y="167.6">switching</text>
<text x="50" y="163.5">additional</text>
<text x="51" y="165.5">current</text>
<text x="53.9" y="167.6">at</text>
<text x="56.7" y="167.6">the</text>
<text x="58.7" y="165.5">pulses</text>
<text x="60.4" y="163.5">capacitance</text>
<text x="60.5" y="167.6">same</text>
<text x="65.7" y="165.5">created</text>
<text x="66.4" y="167.6">time.</text>
<text x="72.7" y="163.5">to</text>
<text x="73.6" y="165.5">from</text>
<text x="75.5" y="163.5">dela</text>
<text x="78.9" y="165.5">13</text>
<text x="80.5" y="163.5">with</text>
<text x="82.2" y="165.5">GPIO's</text>
<text x="85.1" y="163.5">short</text>
<text x="90.9" y="163.5">but</text>
</g>
<g font-size="1.8" fill="#006464">
<text x="110.9" y="32.6">Pico</text>
<text x="111.7" y="30">U2</text>
<text x="184.9" y="31.9">J1</text>
<text x="184.9" y="30">Conn_01x04</text>
<text x="25.7" y="37.6">Conn_01x04</text>
<text x="35" y="39.6">J3</text>
<text x="98.3" y="37.7">GPIO0</text>
<text x="122.7" y="37.7">VBUS</text>
<text x="123" y="40.2">VSYS</text>
<text x="161.8" y="39.3">GND</text>
<text x="73.1" y="44">JP0</text>
<text x="73.1" y="46.5">JP11</text>
<text x="98.3" y="42.7">GND</text>
<text x="98.3" y="45.3">GPIO2</text>
<text x="98.3" y="47.8">GPIO3</text>
<text x="120.7" y="45.3">3V3_EN</text>
<text x="123.8" y="42.7">GND</text>
<text x="124.1" y="47.8">3V3</text>
<text x="45" y="53.2">GND</text>
<text x="73.1" y="49.1">JP21</text>
<text x="73.1" y="51.6">JP31</text>
<text x="98.3" y="50.4">GPIO4</text>
<text x="98.3" y="52.9">GPIO5</text>
<text x="114.9" y="52.9">GPIO28_ADC2</text>
<text x="118.4" y="50.4">ADC_VREF</text>
<text x="73.1" y="56.7">JP4</text>
<text x="73.1" y="59.2">JP51</text>
<text x="98.3" y="55.4">GND</text>
<text x="98.3" y="58">GPIO6</text>
<text x="114.9" y="58">GPIO27_ADC1</text>
<text x="122.7" y="55.4">AGND</text>
<text x="218.6" y="56.6">JP14</text>
<text x="245.9" y="59.1" transform="rotate(-90 245.9 59.1)">D</text>
<text x="247.4" y="59.9">U1</text>
<text x="73.1" y="61.8">JP61</text>
<text x="73.1" y="64.3">JP71</text>
<text x="98.3" y="60.5">GPIO7</text>
<text x="98.3" y="63.1">GPIO8</text>
<text x="98.3" y="65.6">GPIO9</text>
<text x="114.9" y="60.5">GPIO26_ADC0</text>
<text x="120.7" y="65.6">GPIO22</text>
<text x="123.7" y="63.1">RUN</text>
<text x="145.5" y="64.5">SW_DIP_x05</text>
<text x="149.1" y="62.6">SW2</text>
<text x="238" y="65">R2</text>
<text x="243.3" y="60.5">G</text>
<text x="245.9" y="61.7" transform="rotate(-90 245.9 61.7)">S</text>
<text x="247.4" y="61.8">IRF7807z</text>
<text x="73.1" y="71.9">JP91</text>
<text x="73.1" y="69.4">JP8</text>
<text x="98.3" y="68.1">GND</text>
<text x="98.3" y="70.7">GPIO10</text>
<text x="120.7" y="70.7">GPIO21</text>
<text x="123.8" y="68.1">GND</text>
<text x="238" y="66.9">100k</text>
<text x="72.5" y="77">JP11</text>
<text x="72.5" y="74.5">JP10</text>
<text x="75.5" y="76.8">1</text>
<text x="98.3" y="73.2">GPIO11</text>
<text x="98.3" y="75.8">GPIO12</text>
<text x="120.7" y="75.8">GPIO19</text>
<text x="120.7" y="73.2">GPIO20</text>
<text x="234.2" y="74.8">GND</text>
<text x="243.1" y="74.8">GND</text>
<text x="72.5" y="82.1">JP12</text>
<text x="98.3" y="78.3">GPIO13</text>
<text x="98.3" y="80.8">GND</text>
<text x="98.3" y="83.4">GPIO14</text>
<text x="120.7" y="83.4">GPIO17</text>
<text x="120.7" y="78.3">GPIO18</text>
<text x="123.8" y="80.8">GND</text>
<text x="98.3" y="85.9">GPIO15</text>
<text x="111.3" y="87.1" transform="rotate(-90 111.3 87.1)">SWCLK</text>
<text x="116.4" y="87.1" transform="rotate(-90 116.4 87.1)">SWDIO</text>
<text x="120.7" y="85.9">GPIO16</text>
<text x="88.2" y="97.7">GND</text>
<text x="111" y="97.7">GND</text>
<text x="132.6" y="97.7">GND</text>
<text x="257.3" y="104.3">J2</text>
<text x="257.3" y="106.2">Conn_01x02</text>
<text x="123.7" y="112.6">SW1</text>
<text x="245.7" y="111.6">GND</text>
<text x="121.5" y="115.1">SW_SPDT</text>
<text x="135.2" y="118.3">DMG2305UX</text>
<text x="139.6" y="115.8">Q1</text>
<text x="107.3" y="129.1">BT1</text>
<text x="107.3" y="131.6">Battery</text>
<text x="114.8" y="141.8">GND</text>
<text x="99.4" y="166.2">PWR_FLAG</text>
<text x="110.8" y="166.2">PWR_FLAG PWR_FLAG</text>
<text x="132.4" y="166.2">PWR_FLAG</text>
<text x="27.1" y="169.1">C4</text>
<text x="27.1" y="171">C</text>
<text x="37.2" y="169.1">C3</text>
<text x="37.2" y="171">C</text>
<text x="102.1" y="176.4">GND</text>
<text x="27.2" y="182.8">GND</text>
</g>
<g font-size="1.8" fill="#840084">
<text x="98.3" y="40.2">GPIO1 Raspberry</text>
<text x="113.9" y="87.1" transform="rotate(-90 113.9 87.1)">GNDMCU_RaspberryPi_and_Boards:RPi_Pico_SMD_TH</text>
</g>
<g font-size="1.8" fill="#989898">
<text x="219.7" y="64.1">R1</text>
<text x="220.3" y="66">R</text>
</g>
</svg>
